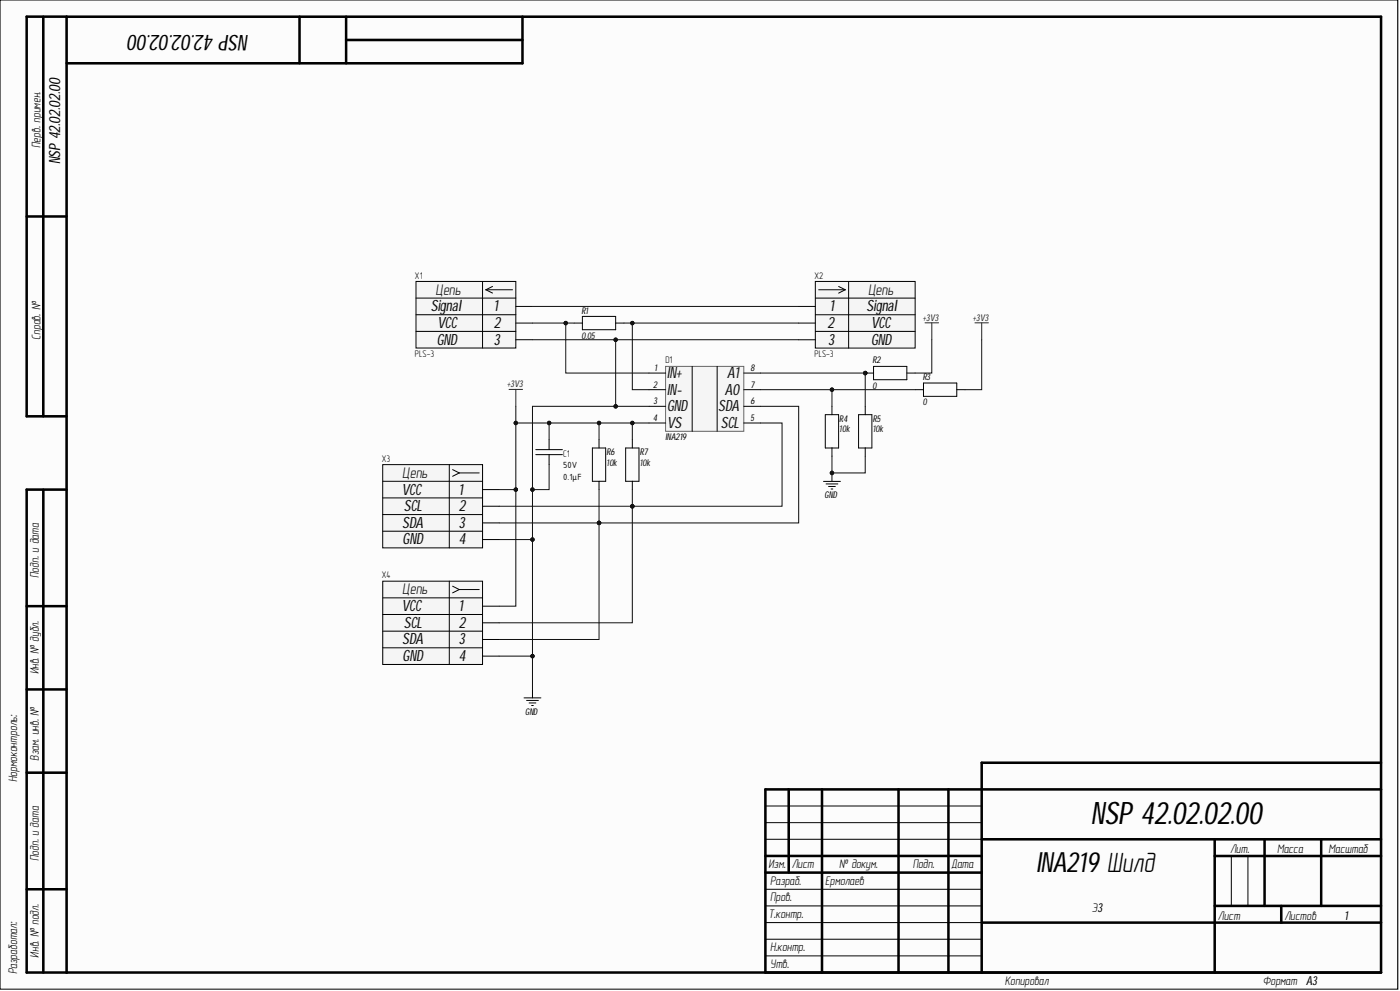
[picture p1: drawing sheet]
<svg xmlns="http://www.w3.org/2000/svg" width="420mm" height="297mm" viewBox="0 0 420 297" stroke-linecap="round" stroke-linejoin="round" font-family="sans-serif">
<path d="M0 0h419.1v296.5h-419.1z" fill-rule="evenodd" fill="#fcfcfc"/>
<path d="M0 0h419.1v296.5h-419.1z" fill="none" stroke="#000" stroke-width=".3"/>
<path d="M0 0h419.1v296.5h-419.1z" fill-rule="evenodd" fill="#fcfcfc"/>
<path d="M0 0h419.1v296.5h-419.1zM229.5 251.6h64.9M229.5 246.6h64.9M229.5 241.6h64.9M369.2 256.6v14.9M374.2 256.6v14.9M229.5 276.5h64.9M229.5 271.5h64.9M229.5 266.5h64.9M229.5 286.5h64.9M229.5 281.5h64.9" fill="none" stroke="#000" stroke-width=".3"/>
<g fill="none" stroke="#000" stroke-width=".76">
<path d="M13 5v119.8M20 5v286.5M89.8 5v14M103.8 5v14M103.8 12h52.9M156.7 5v14h-136.7M8 64.9h12M20 124.8h-12v-119.8h406.1v286.5h-406.1v-144.7h12M13 146.8v144.7M8 181.7h12M8 206.6h12M8 231.6h12"/>
<path d="M236.5 236.6v25M246.5 236.6v54.9M269.4 236.6v54.9M284.4 236.6v54.9M414.1 236.6h-184.6v54.9M414.1 228.6h-119.7v62.9M229.5 256.6h64.9M294.4 251.6h119.7M364.2 251.6v39.9M364.2 256.6h49.9M379.2 251.6v19.9M396.2 251.6v19.9"/>
<path d="M8 266.5h12M229.5 261.6h64.9M294.4 276.5h119.7M364.2 271.5h49.9M384.2 271.5v5"/>
</g>
<path d="M199.6 109.8h23.4v19.5h-23.4z" fill-rule="evenodd" fill="#f5f5f5"/>
<path d="M199.6 109.8h23.4v19.5h-23.4z" fill="none" stroke="#666" stroke-width=".3"/>
<g fill="none" stroke="#000" stroke-width=".3">
<path d="M172.1 96.8h2.5M174.6 94.8h10v4h-10zM184.6 96.8h2.5M194.6 111.8h5M194.6 116.8h5M207.6 109.8v19.5M215 109.8v19.5M223 111.8h5M223 116.8h5M194.6 121.8h5M194.6 126.8h5M223 121.8h5"/>
<path d="M223 126.8h5"/>
</g>
<path d="M124.7 84.4h30v19.9h-30z" fill-rule="evenodd" fill="#f5f5f5"/>
<path d="M124.7 84.4h30v19.9h-30zM124.7 89.4h30M124.7 94.3h30M124.7 99.3h30M144.7 84.4v19.9M145.7 86.9h8M147.7 85.9l-2 1 2 1M154.7 91.8h5M154.7 96.8h5M154.7 101.8h5" fill="none" stroke="#000" stroke-width=".3"/>
<path d="M244.5 84.4h29.9v19.9h-29.9z" fill-rule="evenodd" fill="#f5f5f5"/>
<g fill="none" stroke="#000" stroke-width=".3">
<path d="M239.5 91.9h5M239.5 96.8h5M244.5 84.4h29.9v19.9h-29.9zM244.5 89.4h29.9M244.5 94.3h29.9M244.5 99.3h29.9M245.5 86.9h8M251.5 85.9l2 1M253.5 86.9l-2 1M254.5 84.4v19.9M239.5 101.8h5M160.7 136.3h7.9"/>
<path d="M160.7 134.8h7.9M164.7 131.8v3M164.7 136.3v3"/>
</g>
<path d="M114.8 139.3h29.9v24.9h-29.9z" fill-rule="evenodd" fill="#f5f5f5"/>
<g fill="none" stroke="#000" stroke-width=".3">
<path d="M114.8 139.3h29.9v24.9h-29.9zM134.7 139.3v24.9M177.6 134.3h4v10h-4zM179.6 131.8v2.5M187.6 134.3h4v10h-4zM189.6 131.8v2.5M247.5 124.3h4v10h-4zM249.5 121.8v2.5M249.5 134.3v2.5M257.5 124.3h3.9v10h-3.9zM259.5 121.8v2.5M259.5 134.3v2.5"/>
<path d="M114.8 144.3h29.9M114.8 149.2h29.9M114.8 154.2h29.9M114.8 159.2h29.9M135.7 140.8l2 1M137.7 141.8h6M137.7 141.8l-2 1M144.7 146.8h5M144.7 151.7h5M144.7 156.7h5M179.6 144.3v2.5M189.6 144.3v2.5"/>
<path d="M144.7 161.7h5"/>
</g>
<path d="M152.6 116.7h4.1M154.7 116.7v5.1" fill="none" stroke="#262626" stroke-width=".3"/>
<circle cx="259.5" cy="111.8" r=".51" fill="#0e0e0e"/>
<circle cx="259.5" cy="111.8" r=".51" fill="none" stroke="#0e0e0e" stroke-width=".3"/>
<path d="M259.5 111.8h2.4" fill="none" stroke="#000" stroke-width=".3"/>
<circle cx="259.5" cy="111.8" r=".51" fill="#0e0e0e"/>
<circle cx="259.5" cy="111.8" r=".51" fill="none" stroke="#0e0e0e" stroke-width=".3"/>
<path d="M261.9 109.8h10v4h-10zM271.9 111.8h2.5M274.4 116.8h2.5M276.9 114.8h10v4h-10zM286.9 116.8h2.5M246.9 144.3h5.1M247.7 145.1h3.5M248.5 145.8h2M249.2 146.6h.5M249.5 141.8v2.5" fill="none" stroke="#000" stroke-width=".3"/>
<circle cx="249.5" cy="141.8" r=".51" fill="#0e0e0e"/>
<circle cx="249.5" cy="141.8" r=".51" fill="none" stroke="#0e0e0e" stroke-width=".3"/>
<path d="M277.4 96.8h4M279.4 96.8v5M292.3 96.8h4.1M294.4 96.8v5" fill="none" stroke="#262626" stroke-width=".3"/>
<path d="M157.1 209.2h5.1M157.9 209.9h3.5M158.7 210.7h2M159.4 211.5h.5M159.7 206.6v2.6" fill="none" stroke="#000" stroke-width=".3"/>
<path d="M114.8 174.2h29.9v25h-29.9z" fill-rule="evenodd" fill="#f5f5f5"/>
<g fill="none" stroke="#000" stroke-width=".3">
<path d="M114.8 174.2h29.9v25h-29.9zM114.8 179.2h29.9M134.7 174.2v25M135.7 175.7l2 1M137.7 176.7h6M137.7 176.7l-2 1M114.8 184.2h29.9M114.8 189.2h29.9M114.8 194.2h29.9M144.7 181.7h5M144.7 186.7h5M144.7 191.7h5"/>
<path d="M144.7 196.7h5"/>
</g>
<path d="M189.6 126.8v5" fill="none" stroke="#0e0e0e" stroke-width=".3"/>
<circle cx="189.6" cy="126.8" r=".51" fill="#0e0e0e"/>
<g fill="none" stroke="#0e0e0e" stroke-width=".3">
<path d="M179.6 156.7v35h-29.9"/>
<circle cx="189.6" cy="126.8" r=".51"/>
</g>
<circle cx="179.6" cy="156.7" r=".51" fill="#0e0e0e"/>
<g fill="none" stroke="#0e0e0e" stroke-width=".3">
<path d="M189.6 151.7v35h-39.9"/>
<circle cx="179.6" cy="156.7" r=".51"/>
</g>
<circle cx="189.6" cy="151.7" r=".51" fill="#0e0e0e"/>
<g fill="none" stroke="#0e0e0e" stroke-width=".3">
<path d="M228 121.8h11.5v34.9h-89.8"/>
<circle cx="189.6" cy="151.7" r=".51"/>
</g>
<circle cx="179.6" cy="156.7" r=".51" fill="#0e0e0e"/>
<g fill="none" stroke="#0e0e0e" stroke-width=".3">
<path d="M228 126.8h6.5v24.9h-84.8"/>
<circle cx="179.6" cy="156.7" r=".51"/>
</g>
<circle cx="189.6" cy="151.7" r=".51" fill="#0e0e0e"/>
<g fill="none" stroke="#0e0e0e" stroke-width=".3">
<path d="M184.6 101.8v20h-24.9v25h5v-7.5"/>
<circle cx="189.6" cy="151.7" r=".51"/>
</g>
<circle cx="159.7" cy="146.8" r=".51" fill="#0e0e0e"/>
<circle cx="159.7" cy="146.8" r=".51" fill="none" stroke="#0e0e0e" stroke-width=".3"/>
<circle cx="184.6" cy="121.8" r=".51" fill="#0e0e0e"/>
<circle cx="184.6" cy="121.8" r=".51" fill="none" stroke="#0e0e0e" stroke-width=".3"/>
<circle cx="184.6" cy="101.8" r=".51" fill="#0e0e0e"/>
<g fill="none" stroke="#0e0e0e" stroke-width=".3">
<path d="M159.7 101.8h79.8"/>
<circle cx="184.6" cy="101.8" r=".51"/>
</g>
<circle cx="184.6" cy="101.8" r=".51" fill="#0e0e0e"/>
<g fill="none" stroke="#0e0e0e" stroke-width=".3">
<path d="M159.7 96.8h9.9"/>
<circle cx="184.6" cy="101.8" r=".51"/>
</g>
<circle cx="169.6" cy="96.8" r=".51" fill="#0e0e0e"/>
<g fill="none" stroke="#0e0e0e" stroke-width=".3">
<path d="M159.7 91.9h79.8M172.1 96.8h-2.5v15h25"/>
<circle cx="169.6" cy="96.8" r=".51"/>
</g>
<circle cx="169.6" cy="96.8" r=".51" fill="#0e0e0e"/>
<g fill="none" stroke="#0e0e0e" stroke-width=".3">
<path d="M184.6 121.8h10"/>
<circle cx="169.6" cy="96.8" r=".51"/>
</g>
<circle cx="184.6" cy="121.8" r=".51" fill="#0e0e0e"/>
<g fill="none" stroke="#0e0e0e" stroke-width=".3">
<path d="M187.1 96.8h2.5v20h5"/>
<circle cx="184.6" cy="121.8" r=".51"/>
</g>
<circle cx="189.6" cy="96.8" r=".51" fill="#0e0e0e"/>
<g fill="none" stroke="#0e0e0e" stroke-width=".3">
<path d="M189.6 96.8h49.9"/>
<circle cx="189.6" cy="96.8" r=".51"/>
</g>
<circle cx="189.6" cy="96.8" r=".51" fill="#0e0e0e"/>
<g fill="none" stroke="#0e0e0e" stroke-width=".3">
<path d="M228 116.8h21.5v5"/>
<circle cx="189.6" cy="96.8" r=".51"/>
</g>
<circle cx="249.5" cy="116.8" r=".51" fill="#0e0e0e"/>
<g fill="none" stroke="#0e0e0e" stroke-width=".3">
<path d="M228 111.8h31.5v10"/>
<circle cx="249.5" cy="116.8" r=".51"/>
</g>
<circle cx="259.5" cy="111.8" r=".51" fill="#0e0e0e"/>
<g fill="none" stroke="#0e0e0e" stroke-width=".3">
<path d="M249.5 136.8v5h10v-5"/>
<circle cx="259.5" cy="111.8" r=".51"/>
</g>
<circle cx="249.5" cy="141.8" r=".51" fill="#0e0e0e"/>
<g fill="none" stroke="#0e0e0e" stroke-width=".3">
<path d="M249.5 116.8h24.9"/>
<circle cx="249.5" cy="141.8" r=".51"/>
</g>
<circle cx="249.5" cy="116.8" r=".51" fill="#0e0e0e"/>
<g fill="none" stroke="#0e0e0e" stroke-width=".3">
<path d="M279.4 101.8v10h-5M294.4 101.8v15h-5M159.7 146.8v59.8"/>
<circle cx="249.5" cy="116.8" r=".51"/>
</g>
<circle cx="159.7" cy="196.7" r=".51" fill="#0e0e0e"/>
<circle cx="159.7" cy="196.7" r=".51" fill="none" stroke="#0e0e0e" stroke-width=".3"/>
<circle cx="159.7" cy="161.7" r=".51" fill="#0e0e0e"/>
<circle cx="159.7" cy="161.7" r=".51" fill="none" stroke="#0e0e0e" stroke-width=".3"/>
<circle cx="159.7" cy="146.8" r=".51" fill="#0e0e0e"/>
<g fill="none" stroke="#0e0e0e" stroke-width=".3">
<path d="M164.7 126.8v5"/>
<circle cx="159.7" cy="146.8" r=".51"/>
</g>
<circle cx="164.7" cy="126.8" r=".51" fill="#0e0e0e"/>
<g fill="none" stroke="#0e0e0e" stroke-width=".3">
<path d="M179.6 146.8v9.9"/>
<circle cx="164.7" cy="126.8" r=".51"/>
</g>
<circle cx="179.6" cy="156.7" r=".51" fill="#0e0e0e"/>
<g fill="none" stroke="#0e0e0e" stroke-width=".3">
<path d="M179.6 126.8v5"/>
<circle cx="179.6" cy="156.7" r=".51"/>
</g>
<circle cx="179.6" cy="126.8" r=".51" fill="#0e0e0e"/>
<g fill="none" stroke="#0e0e0e" stroke-width=".3">
<path d="M189.6 146.8v4.9"/>
<circle cx="179.6" cy="126.8" r=".51"/>
</g>
<circle cx="189.6" cy="151.7" r=".51" fill="#0e0e0e"/>
<g fill="none" stroke="#0e0e0e" stroke-width=".3">
<path d="M154.7 121.8v5h39.9"/>
<circle cx="189.6" cy="151.7" r=".51"/>
</g>
<circle cx="154.7" cy="126.8" r=".51" fill="#0e0e0e"/>
<circle cx="154.7" cy="126.8" r=".51" fill="none" stroke="#0e0e0e" stroke-width=".3"/>
<circle cx="164.7" cy="126.8" r=".51" fill="#0e0e0e"/>
<circle cx="164.7" cy="126.8" r=".51" fill="none" stroke="#0e0e0e" stroke-width=".3"/>
<circle cx="179.6" cy="126.8" r=".51" fill="#0e0e0e"/>
<circle cx="179.6" cy="126.8" r=".51" fill="none" stroke="#0e0e0e" stroke-width=".3"/>
<circle cx="189.6" cy="126.8" r=".51" fill="#0e0e0e"/>
<g fill="none" stroke="#0e0e0e" stroke-width=".3">
<path d="M154.7 126.8v20h-5"/>
<circle cx="189.6" cy="126.8" r=".51"/>
</g>
<circle cx="154.7" cy="146.8" r=".51" fill="#0e0e0e"/>
<circle cx="154.7" cy="146.8" r=".51" fill="none" stroke="#0e0e0e" stroke-width=".3"/>
<circle cx="154.7" cy="126.8" r=".51" fill="#0e0e0e"/>
<g fill="none" stroke="#0e0e0e" stroke-width=".3">
<path d="M154.7 146.8v34.9h-5"/>
<circle cx="154.7" cy="126.8" r=".51"/>
</g>
<circle cx="154.7" cy="146.8" r=".51" fill="#0e0e0e"/>
<g fill="none" stroke="#0e0e0e" stroke-width=".3">
<path d="M149.7 161.7h10"/>
<circle cx="154.7" cy="146.8" r=".51"/>
</g>
<circle cx="159.7" cy="161.7" r=".51" fill="#0e0e0e"/>
<g fill="none" stroke="#0e0e0e" stroke-width=".3">
<path d="M149.7 196.7h10"/>
<circle cx="159.7" cy="161.7" r=".51"/>
</g>
<circle cx="159.7" cy="196.7" r=".51" fill="#0e0e0e"/>
<circle cx="159.7" cy="196.7" r=".51" fill="none" stroke="#0e0e0e" stroke-width=".3"/>
<text font-size="9.4" x="327.1" y="247">NSP 42.02.02.00</text>
<text font-size="8.5" x="310.8" y="261.2">INA219Шилд</text>
<text font-size="6.6" x="74.6" y="10.4" transform="rotate(-180 74.6 10.4)">NSP42.02.02.00</text>
<text font-size="4.7" x="18" y="49.3" transform="rotate(-90 18 49.3)">NSP42.02.02.00</text>
<g font-size="4.7" fill="#0e0e0e">
<text x="130.6" y="88.3">Цепь</text>
<text x="260.3" y="88.3">Цепь</text>
<text x="129.2" y="93.3">Signal</text>
<text x="148.1" y="93.3">1</text>
<text x="248.9" y="93.3">1</text>
<text x="259.9" y="93.3">Signal</text>
<text x="131.2" y="98.3">VCC</text>
<text x="148.1" y="98.3">2</text>
<text x="248.1" y="98.3">2</text>
<text x="261.2" y="98.3">VCC</text>
<text x="130.9" y="103.3">GND</text>
<text x="148.1" y="103.3">3</text>
<text x="248.4" y="103.3">3</text>
<text x="261.2" y="103.3">GND</text>
<text x="120.6" y="143.3">Цепь</text>
<text x="120.5" y="148.2">VCC</text>
<text x="137.6" y="148.2">1</text>
<text x="121.1" y="153.2">SCL</text>
<text x="137.6" y="153.2">2</text>
<text x="120.6" y="158.2">SDA</text>
<text x="137.6" y="158.2">3</text>
<text x="120.7" y="163.2">GND</text>
<text x="137.6" y="163.2">4</text>
<text x="120.6" y="178.2">Цепь</text>
<text x="120.5" y="183.2">VCC</text>
<text x="137.6" y="183.2">1</text>
<text x="121.1" y="188.1">SCL</text>
<text x="137.6" y="188.1">2</text>
<text x="120.6" y="193.1">SDA</text>
<text x="137.6" y="193.1">3</text>
<text x="120.7" y="198.1">GND</text>
<text x="137.6" y="198.1">4</text>
</g>
<g font-size="4.7" fill="#141414">
<text x="200.1" y="113.3">IN+</text>
<text x="218" y="113.3">A1</text>
<text x="200.1" y="118.3">IN-</text>
<text x="217.4" y="118.3">A0</text>
<text x="200.1" y="123.3">GND</text>
<text x="215.3" y="123.3">SDA</text>
<text x="200.1" y="128.3">VS</text>
<text x="216.2" y="128.3">SCL</text>
</g>
<g font-size="3.8">
<text x="12.2" y="44.4" transform="rotate(-90 12.2 44.4)">Перв. примен.</text>
<text x="12.2" y="101.8" transform="rotate(-90 12.2 101.8)">Справ. №</text>
<text x="11.7" y="173.3" transform="rotate(-90 11.7 173.3)">Подп. и дата</text>
<text x="11.7" y="202.2" transform="rotate(-90 11.7 202.2)">Инв. № дубл.</text>
<text x="11.7" y="228" transform="rotate(-90 11.7 228)">Взам. инв. №</text>
<text x="5.2" y="234.5" transform="rotate(-90 5.2 234.5)">Нормоконтроль:</text>
<text x="368.8" y="255.8">Лит.</text>
<text x="383" y="255.8">Масса</text>
<text x="398.4" y="255.8">Масштаб</text>
<text x="11.7" y="258.1" transform="rotate(-90 11.7 258.1)">Подп. и дата</text>
<text x="230.5" y="260.2">Изм.</text>
<text x="237.4" y="260.2">Лист</text>
<text x="251.7" y="260.2">№ докум.</text>
<text x="273.7" y="260.2">Подп.</text>
<text x="285.2" y="260.2">Дата</text>
<text x="231" y="265.2">Разраб.</text>
<text x="247.4" y="265.2">Ермолаев</text>
<text x="230.5" y="275.2">Т.контр.</text>
<text x="231" y="270.2">Пров.</text>
<text x="327.4" y="273.2">Э3</text>
<text x="365.2" y="275.7">Лист</text>
<text x="385.1" y="275.7">Листов</text>
<text x="403.1" y="275.7">1</text>
<text x="11.7" y="287" transform="rotate(-90 11.7 287)">Инв. № подл.</text>
<text x="231" y="285.2">Н.контр.</text>
<text x="5.2" y="292" transform="rotate(-90 5.2 292)">Разработал:</text>
<text x="231" y="290.2">Утв.</text>
<text x="301.3" y="295.2">Копировал</text>
<text x="378.6" y="295.2">Формат</text>
<text x="391.7" y="295.2">A3</text>
</g>
<g font-size="2.9">
<text x="124.4" y="83.5">X1</text>
<text x="244.2" y="83.5">X2</text>
<text x="124.4" y="107">PLS-3</text>
<text x="244.2" y="107">PLS-3</text>
<text x="199.5" y="108.9">D1</text>
<text x="168.9" y="136.9">C1</text>
<text x="114.5" y="138.4">X3</text>
<text x="168.9" y="140.4">50V</text>
<text x="168.9" y="143.9">0.1μF</text>
<text x="114.5" y="173.3">X4</text>
</g>
<g font-size="2.8">
<text x="174.4" y="94">R1</text>
<text x="196.2" y="111.2">1</text>
<text x="225.1" y="111.2">8</text>
<text x="261.6" y="108.9">R2</text>
<text x="276.7" y="113.9">R3</text>
<text x="195.8" y="116.2">2</text>
<text x="225.1" y="116.2">7</text>
<text x="195.9" y="121.2">3</text>
<text x="225.1" y="121.2">6</text>
<text x="195.8" y="126.2">4</text>
<text x="199.5" y="131.9">INA219</text>
<text x="225.1" y="126.2">5</text>
<text x="251.7" y="126.4">R4</text>
<text x="261.7" y="126.4">R5</text>
<text x="181.9" y="136.5">R6</text>
<text x="191.9" y="136.5">R7</text>
<text x="247.3" y="149.3">GND</text>
<text x="157.5" y="214.2">GND</text>
</g>
<g font-size="2.8" fill="#0e0e0e">
<text x="174.4" y="101.5">0.05</text>
<text x="261.6" y="116.5">0</text>
<text x="276.7" y="121.5">0</text>
<text x="251.7" y="129.5">10k</text>
<text x="261.7" y="129.5">10k</text>
<text x="181.9" y="139.5">10k</text>
<text x="191.9" y="139.5">10k</text>
</g>
<g font-size="2.8" fill="#262626">
<text x="276.8" y="96.2">+3V3</text>
<text x="291.7" y="96.2">+3V3</text>
<text x="152.1" y="116.1">+3V3</text>
</g>
</svg>
